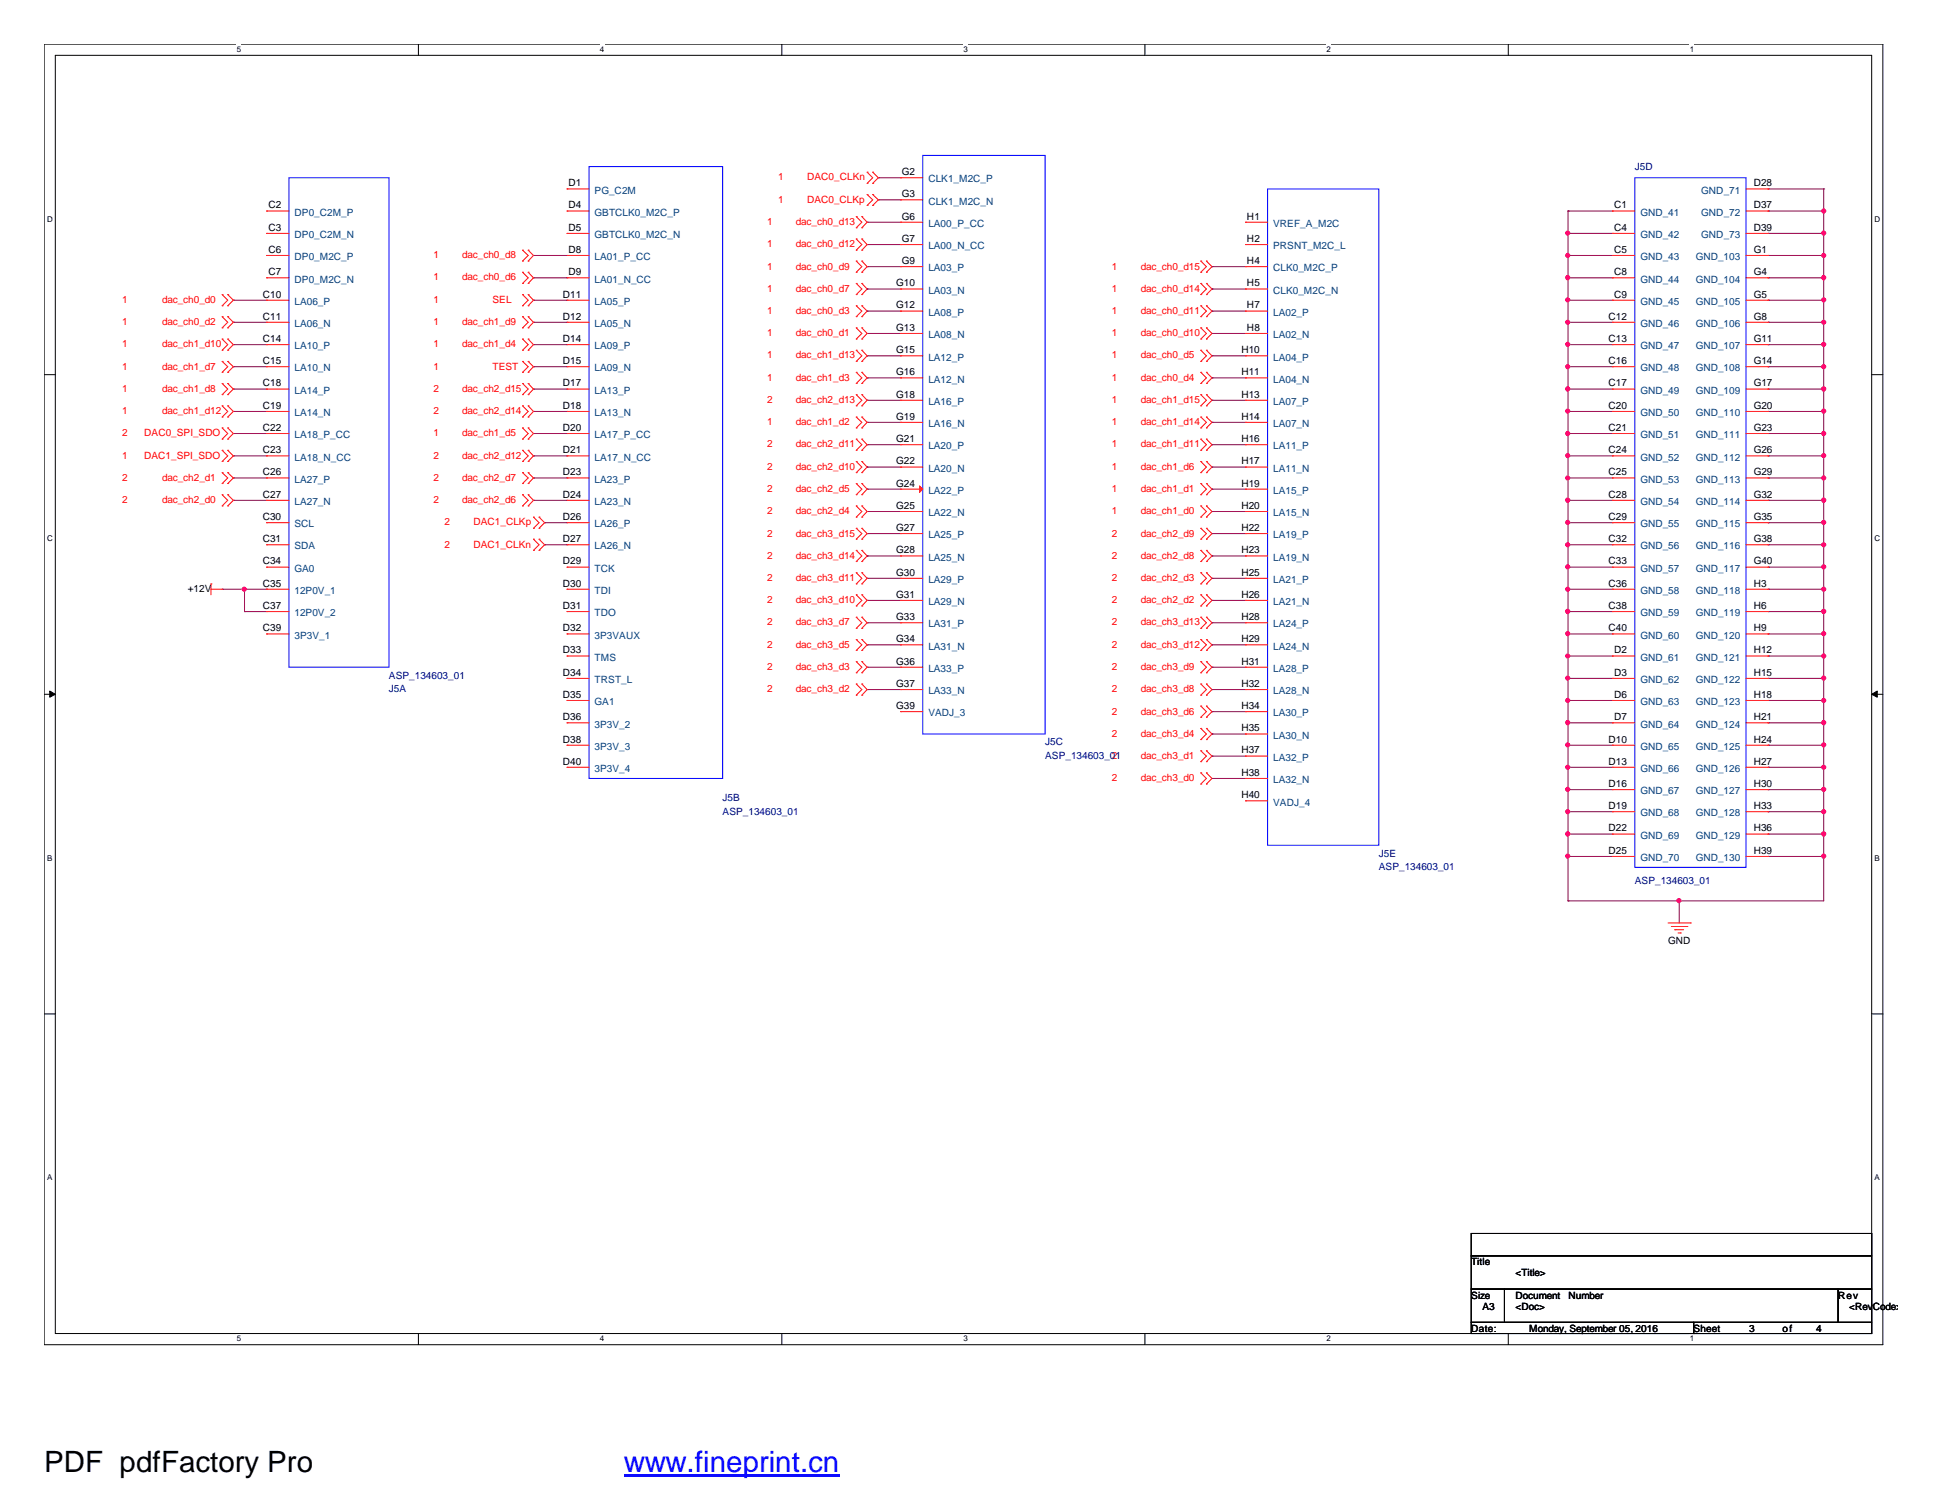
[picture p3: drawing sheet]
<svg xmlns="http://www.w3.org/2000/svg" width="279mm" height="216mm" viewBox="0 0 279 216" stroke-linecap="round" stroke-linejoin="round" font-family="sans-serif">
<path d="M6.3 6.3h264.6v187.1h-264.6zM8 8h261.3v183.8h-261.3z" fill="none" stroke="#000" stroke-width=".14"/>
<g fill="#fff">
<path d="M34.1 6.4h.6v1.3h-.6z"/>
<path d="M34.1 191.9h.6v1.3h-.6z"/>
</g>
<path d="M60.2 6.3v1.7M60.2 191.8v1.6" fill="none" stroke="#000" stroke-width=".14"/>
<g fill="#fff">
<path d="M86.3 6.4h.6v1.3h-.6z"/>
<path d="M86.3 191.9h.6v1.3h-.6z"/>
</g>
<path d="M112.5 6.3v1.7M112.5 191.8v1.6" fill="none" stroke="#000" stroke-width=".14"/>
<g fill="#fff">
<path d="M138.6 6.4h.6v1.3h-.6z"/>
<path d="M138.6 191.9h.6v1.3h-.6z"/>
</g>
<path d="M164.7 6.3v1.7M164.7 191.8v1.6" fill="none" stroke="#000" stroke-width=".14"/>
<g fill="#fff">
<path d="M190.8 6.4h.6v1.3h-.6z"/>
<path d="M190.8 191.9h.6v1.3h-.6z"/>
</g>
<path d="M217 6.3v1.7M217 191.8v1.6" fill="none" stroke="#000" stroke-width=".14"/>
<g fill="#fff">
<path d="M243.1 6.4h.6v1.3h-.6z"/>
<path d="M243.1 191.9h.6v1.3h-.6z"/>
<path d="M6.8 30.8h.7v1.3h-.7z"/>
<path d="M269.7 30.8h.8v1.3h-.8z"/>
<path d="M6.8 76.7h.7v1.4h-.7z"/>
<path d="M269.7 76.7h.8v1.4h-.8z"/>
</g>
<path d="M6.3 53.9h1.7M269.3 53.9h1.6" fill="none" stroke="#000" stroke-width=".14"/>
<g fill="#fff">
<path d="M6.8 122.7h.7v1.3h-.7z"/>
<path d="M269.7 122.7h.7v1.3h-.7z"/>
</g>
<path d="M6.3 99.9h1.7M269.3 99.9h1.6" fill="none" stroke="#000" stroke-width=".14"/>
<g fill="#000" stroke="#000" stroke-width=".14">
<path d="M7.2 99.4l.8 .5-.8 .4z" fill-rule="evenodd"/>
<path d="M269.3 99.9l.8-.5v.9z" fill-rule="evenodd"/>
</g>
<g fill="#fff">
<path d="M6.8 168.7h.7v1.3h-.7z"/>
<path d="M269.7 168.7h.7v1.3h-.7z"/>
</g>
<path d="M6.3 145.8h1.7M269.3 145.8h1.6M211.7 177.4h57.6v3.2h-57.6zM211.7 180.6h57.6v4.8h-57.6zM211.7 185.4h4.8v4.8h-4.8zM211.7 190.2h32v1.6h-32zM216.5 185.4h48v4.8h-48zM243.7 190.2h25.6v1.6h-25.6zM264.5 185.4h4.8v4.8h-4.8z" fill="none" stroke="#000" stroke-width=".14"/>
<g fill="none" stroke="#800040" stroke-width=".14">
<path d="M76.8 40h.1M76.8 36.7h.1M76.8 36.7h4.8M76.8 40h4.8M124.8 38.4h.1M124.8 35.2h.1M124.8 32h.1M124.8 38.4h4.8M124.8 35.2h4.8M124.8 32h4.8M126.4 25.6h.1M126.4 28.7h.1"/>
<path d="M126.4 25.6h3.2M126.4 28.7h3.2M174.4 38.4h.1M174.4 38.4h4.8M225.6 30.4h.1M225.6 33.6h.1M225.6 36.7h.1M225.6 40h.1M225.6 30.4h6.4M225.6 33.6h6.4M225.6 36.7h6.4M225.6 40h6.4"/>
<path d="M225.6 30.4v99.2M254.4 27.2h.1M254.4 30.4h.1M254.4 33.6h.1M254.4 36.7h.1M254.4 40h.1M254.4 27.2h8M254.4 30.4h8M254.4 33.6h8M254.4 36.7h8M254.4 40h8M262.4 27.2h.1"/>
<path d="M262.4 30.4h.1M262.4 33.6h.1M262.4 36.7h.1M262.4 40h.1M262.4 27.2v102.4h-36.8M33.6 49.6h.1M33.6 56h.1M33.6 46.4h.1M33.6 43.2h.1M33.6 52.7h.1M33.6 59.2h.1M33.6 43.2h4.8"/>
<path d="M33.6 46.4h4.8M33.6 49.6h4.8M33.6 52.7h4.8M33.6 56h4.8M33.6 59.2h4.8M76.8 56h.1M76.8 59.2h.1M76.8 43.2h.1M76.8 52.7h.1M76.8 49.6h.1M76.8 46.4h.1M76.8 43.2h4.8"/>
<path d="M76.8 46.4h4.8M76.8 49.6h4.8M76.8 52.7h4.8M76.8 56h4.8M76.8 59.2h4.8M124.8 44.7h.1M124.8 51.2h.1M124.8 48h.1M124.8 41.6h.1M124.8 54.4h.1M124.8 57.6h.1M124.8 44.7h4.8"/>
<path d="M124.8 51.2h4.8M124.8 54.4h4.8M124.8 48h4.8M124.8 57.6h4.8M124.8 41.6h4.8M174.4 44.7h.1M174.4 51.2h.1M174.4 54.4h.1M174.4 48h.1M174.4 57.6h.1M174.4 41.6h.1M174.4 44.7h4.8"/>
<path d="M174.4 51.2h4.8M174.4 54.4h4.8M174.4 48h4.8M174.4 57.6h4.8M174.4 41.6h4.8M225.6 43.2h.1M225.6 46.4h.1M225.6 49.6h.1M225.6 52.7h.1M225.6 56h.1M225.6 59.2h.1M225.6 43.2h6.4"/>
<path d="M225.6 46.4h6.4M225.6 49.6h6.4M225.6 52.7h6.4M225.6 56h6.4M225.6 59.2h6.4M254.4 43.2h.1M254.4 46.4h.1M254.4 49.6h.1M254.4 52.7h.1M254.4 56h.1M254.4 59.2h.1M254.4 43.2h8"/>
<path d="M254.4 46.4h8M254.4 49.6h8M254.4 52.7h8M254.4 56h8M254.4 59.2h8M262.4 43.2h.1M262.4 46.4h.1M262.4 49.6h.1M262.4 52.7h.1M262.4 56h.1M262.4 59.2h.1M33.6 68.7h.1"/>
<path d="M33.6 72h.1M33.6 62.4h.1M33.6 65.6h.1M33.6 62.4h4.8M33.6 65.6h4.8M33.6 68.7h4.8M33.6 72h4.8M76.8 68.7h.1M76.8 72h.1M76.8 62.4h.1M76.8 65.6h.1M76.8 62.4h4.8"/>
<path d="M76.8 65.6h4.8M76.8 68.7h4.8M76.8 72h4.8M78.4 75.2h.1M78.4 78.4h.1M78.4 75.2h3.2M78.4 78.4h3.2M124.8 76.8h.1M124.8 80h.1M124.8 60.7h.1M124.8 64h.1M124.8 67.2h.1"/>
<path d="M124.8 70.4h.1M124.8 73.6h.1M124.8 76.8h4.8M124.8 80h4.8M124.8 60.7h4.8M124.8 64h4.8M124.8 70.4h4.8M124.8 73.6h4.8M124.8 67.2h4.8M174.4 60.7h.1M174.4 64h.1M174.4 70.4h.1"/>
<path d="M174.4 73.6h.1M174.4 67.2h.1M174.4 76.8h.1M174.4 80h.1M174.4 76.8h4.8M174.4 80h4.8M174.4 60.7h4.8M174.4 64h4.8M174.4 70.4h4.8M174.4 73.6h4.8M174.4 67.2h4.8M225.6 62.4h.1"/>
<path d="M225.6 65.6h.1M225.6 68.7h.1M225.6 72h.1M225.6 75.2h.1M225.6 78.4h.1M225.6 62.4h6.4M225.6 65.6h6.4M225.6 68.7h6.4M225.6 72h6.4M225.6 75.2h6.4M225.6 78.4h6.4M254.4 62.4h.1"/>
<path d="M254.4 65.6h.1M254.4 68.7h.1M254.4 72h.1M254.4 75.2h.1M254.4 78.4h.1M254.4 62.4h8M254.4 65.6h8M254.4 68.7h8M254.4 72h8M254.4 75.2h8M254.4 78.4h8M262.4 62.4h.1"/>
<path d="M262.4 65.6h.1M262.4 68.7h.1M262.4 72h.1M262.4 75.2h.1M262.4 78.4h.1M32 84.8h6.4M35.2 84.8h.1M35.2 88h.1M35.2 88h3.2M35.2 84.8v3.2M38.4 84.8h.1M124.8 89.6h.1"/>
<path d="M124.8 96h.1M124.8 99.2h.1M124.8 83.2h.1M124.8 86.4h.1M124.8 92.8h.1M124.8 89.6h4.8M124.8 96h4.8M124.8 99.2h4.8M124.8 83.2h4.8M124.8 86.4h4.8M124.8 92.8h4.8M174.4 99.2h.1"/>
<path d="M174.4 96h.1M174.4 89.6h.1M174.4 92.8h.1M174.4 83.2h.1M174.4 86.4h.1M174.4 89.6h4.8M174.4 96h4.8M174.4 99.2h4.8M174.4 83.2h4.8M174.4 86.4h4.8M174.4 92.8h4.8M225.6 81.6h.1"/>
<path d="M225.6 84.8h.1M225.6 88h.1M225.6 91.2h.1M225.6 94.4h.1M225.6 97.6h.1M225.6 81.6h6.4M225.6 84.8h6.4M225.6 88h6.4M225.6 91.2h6.4M225.6 94.4h6.4M225.6 97.6h6.4M254.4 81.6h.1"/>
<path d="M254.4 84.8h.1M254.4 88h.1M254.4 91.2h.1M254.4 94.4h.1M254.4 97.6h.1M254.4 81.6h8M254.4 84.8h8M254.4 88h8M254.4 91.2h8M254.4 94.4h8M254.4 97.6h8M262.4 81.6h.1"/>
<path d="M262.4 84.8h.1M262.4 88h.1M262.4 91.2h.1M262.4 94.4h.1M262.4 97.6h.1M174.4 108.8h.1M174.4 112h.1M174.4 105.6h.1M174.4 102.4h.1M174.4 108.8h4.8M174.4 112h4.8M174.4 105.6h4.8"/>
<path d="M174.4 102.4h4.8M225.6 100.8h.1M225.6 104h.1M225.6 107.2h.1M225.6 110.4h.1M225.6 113.6h.1M225.6 116.8h.1M225.6 120h.1M225.6 100.8h6.4M225.6 104h6.4M225.6 107.2h6.4M225.6 110.4h6.4"/>
<path d="M225.6 113.6h6.4M225.6 116.8h6.4M225.6 120h6.4M254.4 100.8h.1M254.4 104h.1M254.4 107.2h.1M254.4 110.4h.1M254.4 113.6h.1M254.4 116.8h.1M254.4 120h.1M254.4 100.8h8M254.4 104h8"/>
<path d="M254.4 107.2h8M254.4 110.4h8M254.4 113.6h8M254.4 116.8h8M254.4 120h8M262.4 100.8h.1M262.4 104h.1M262.4 107.2h.1M262.4 110.4h.1M262.4 113.6h.1M262.4 116.8h.1M262.4 120h.1"/>
<path d="M225.6 123.2h.1M225.6 129.6h.1M225.6 123.2h6.4M241.6 129.6h.1M241.6 129.6v3.2M254.4 123.2h.1M254.4 123.2h8M262.4 123.2h.1"/>
</g>
<g fill="#f0f" stroke="#f0f" stroke-width=".14">
<circle cx="262.4" cy="33.5" r=".3"/>
<circle cx="262.4" cy="30.3" r=".3"/>
<circle cx="262.4" cy="39.9" r=".31"/>
<circle cx="262.4" cy="55.9" r=".31"/>
<circle cx="262.4" cy="52.7" r=".3"/>
<circle cx="262.4" cy="78.4" r=".3"/>
<circle cx="262.4" cy="75.1" r=".3"/>
<circle cx="262.4" cy="87.9" r=".31"/>
<circle cx="262.4" cy="103.9" r=".31"/>
<circle cx="262.4" cy="100.7" r=".3"/>
<circle cx="262.4" cy="123.1" r=".3"/>
<circle cx="262.4" cy="36.7" r=".3"/>
<circle cx="262.4" cy="43.1" r=".3"/>
<circle cx="262.4" cy="46.4" r=".3"/>
<circle cx="262.4" cy="49.5" r=".3"/>
<circle cx="262.4" cy="59.1" r=".3"/>
<circle cx="262.4" cy="62.4" r=".3"/>
<circle cx="262.4" cy="65.5" r=".3"/>
<circle cx="262.4" cy="68.7" r=".3"/>
<circle cx="262.4" cy="71.9" r=".31"/>
<circle cx="262.4" cy="81.5" r=".3"/>
<circle cx="262.4" cy="84.7" r=".3"/>
<circle cx="262.4" cy="91.1" r=".3"/>
<circle cx="262.4" cy="94.4" r=".3"/>
<circle cx="262.4" cy="97.5" r=".3"/>
<circle cx="262.4" cy="107.1" r=".3"/>
<circle cx="262.4" cy="110.4" r=".3"/>
<circle cx="262.4" cy="113.5" r=".3"/>
<circle cx="262.4" cy="116.8" r=".3"/>
<circle cx="262.4" cy="119.9" r=".31"/>
<circle cx="225.6" cy="33.5" r=".3"/>
<circle cx="225.6" cy="36.7" r=".3"/>
<circle cx="225.6" cy="43.1" r=".3"/>
<circle cx="225.5" cy="39.9" r=".31"/>
<circle cx="225.5" cy="55.9" r=".31"/>
<circle cx="225.6" cy="52.7" r=".3"/>
<circle cx="225.6" cy="59.1" r=".3"/>
<circle cx="225.6" cy="68.7" r=".3"/>
<circle cx="225.6" cy="65.5" r=".3"/>
<circle cx="225.5" cy="71.9" r=".31"/>
<circle cx="225.6" cy="78.4" r=".3"/>
<circle cx="225.6" cy="75.1" r=".3"/>
<circle cx="225.6" cy="81.5" r=".3"/>
<circle cx="225.6" cy="91.1" r=".3"/>
<circle cx="225.5" cy="87.9" r=".31"/>
<circle cx="225.6" cy="94.4" r=".3"/>
<circle cx="225.6" cy="97.5" r=".3"/>
<circle cx="225.5" cy="103.9" r=".31"/>
<circle cx="225.6" cy="100.7" r=".3"/>
<circle cx="225.6" cy="113.5" r=".3"/>
<circle cx="225.6" cy="110.4" r=".3"/>
<circle cx="225.6" cy="123.1" r=".3"/>
<circle cx="241.6" cy="129.5" r=".3"/>
<circle cx="225.6" cy="46.4" r=".3"/>
<circle cx="225.6" cy="49.5" r=".3"/>
<circle cx="225.6" cy="62.4" r=".3"/>
<circle cx="225.6" cy="84.7" r=".3"/>
<circle cx="225.6" cy="107.1" r=".3"/>
<circle cx="225.6" cy="116.8" r=".3"/>
<circle cx="225.5" cy="119.9" r=".31"/>
<circle cx="35.1" cy="84.7" r=".3"/>
</g>
<g fill="none" stroke="#f00" stroke-width=".14">
<path d="M38.4 33.6h.1M38.4 30.4h.1M38.4 40h.1M38.4 36.7h.1M38.4 36.7h3.2M38.4 40h3.2M38.4 30.4h3.2M38.4 33.6h3.2M75.2 39.2h.1M75.2 36h.1M75.2 37.5h.1M75.2 39.2l.8 .8-.8 .8"/>
<path d="M75.2 36l.8 .7-.8 .8M76 39.2h.1M76 37.5h.1M76 36h.1M76 39.2l.8 .8-.8 .8M76 36l.8 .7-.8 .8M81.6 33.6h.1M81.6 30.4h.1M81.6 40h.1M81.6 36.7h.1M81.6 27.2h.1M81.6 36.7h3.2"/>
<path d="M81.6 40h3.2M81.6 30.4h3.2M81.6 33.6h3.2M81.6 27.2h3.2M123.2 37.5h.1M123.2 39.2h.1M123.2 31.2h.1M123.2 32.8h.1M123.2 34.4h.1M123.2 36h.1M123.2 37.5l.8 .9-.8 .8M123.2 31.2l.8 .8-.8 .8"/>
<path d="M123.2 34.4l.8 .8-.8 .8M124 39.2h.1M124 37.5h.1M124 32.8h.1M124 31.2h.1M124 36h.1M124 34.4h.1M124 37.5l.8 .9-.8 .8M124 31.2l.8 .8-.8 .8M124 34.4l.8 .8-.8 .8M124.8 24.8h.1M124.8 26.4h.1"/>
<path d="M124.8 28h.1M124.8 29.5h.1M124.8 24.8l.8 .8-.8 .8M124.8 28l.8 .7-.8 .8M125.6 26.4h.1M125.6 24.8h.1M125.6 29.5h.1M125.6 28h.1M125.6 24.8l.8 .8-.8 .8M125.6 28l.8 .7-.8 .8M129.6 28.7h.1M129.6 25.6h.1"/>
<path d="M129.6 35.2h.1M129.6 32h.1M129.6 38.4h.1M129.6 28.7h3.2M129.6 25.6h3.2M129.6 35.2h3.2M129.6 32h3.2M129.6 38.4h3.2M172.8 37.5h.1M172.8 39.2h.1M172.8 37.5l.8 .9-.8 .8M173.6 39.2h.1"/>
<path d="M173.6 37.5h.1M173.6 37.5l.8 .9-.8 .8M179.2 38.4h.1M179.2 35.2h.1M179.2 32h.1M179.2 35.2h3.2M179.2 32h3.2M179.2 38.4h3.2M232 30.4h.1M232 33.6h.1M232 36.7h.1M232 40h.1"/>
<path d="M232 36.7h3.2M232 40h3.2M232 30.4h3.2M232 33.6h3.2M251.2 36.7h3.2M251.2 40h3.2M251.2 30.4h3.2M251.2 33.6h3.2M251.2 27.2h3.2M254.4 36.7h.1M254.4 40h.1M254.4 27.2h.1"/>
<path d="M254.4 30.4h.1M254.4 33.6h.1M32 48.8h.1M32 50.4h.1M32 55.2h.1M32 56.8h.1M32 45.6h.1M32 47.2h.1M32 42.4h.1M32 44h.1M32 52h.1M32 53.6h.1"/>
<path d="M32 58.4h.1M32 60h.1M32 48.8l.8 .8-.8 .8M32 55.2l.8 .8-.8 .8M32 45.6l.8 .8-.8 .8M32 42.4l.8 .8-.8 .8M32 52l.8 .7-.8 .9M32 58.4l.8 .8-.8 .8M32.8 50.4h.1M32.8 48.8h.1M32.8 56.8h.1M32.8 55.2h.1"/>
<path d="M32.8 47.2h.1M32.8 45.6h.1M32.8 44h.1M32.8 42.4h.1M32.8 53.6h.1M32.8 52h.1M32.8 60h.1M32.8 58.4h.1M32.8 48.8l.8 .8-.8 .8M32.8 55.2l.8 .8-.8 .8M32.8 45.6l.8 .8-.8 .8M32.8 42.4l.8 .8-.8 .8"/>
<path d="M32.8 52l.8 .7-.8 .9M32.8 58.4l.8 .8-.8 .8M38.4 46.4h.1M38.4 43.2h.1M38.4 52.7h.1M38.4 49.6h.1M38.4 59.2h.1M38.4 56h.1M38.4 43.2h3.2M38.4 46.4h3.2M38.4 49.6h3.2M38.4 52.7h3.2"/>
<path d="M38.4 56h3.2M38.4 59.2h3.2M75.2 55.2h.1M75.2 56.8h.1M75.2 58.4h.1M75.2 60h.1M75.2 42.4h.1M75.2 44h.1M75.2 52h.1M75.2 53.6h.1M75.2 48.8h.1M75.2 50.4h.1"/>
<path d="M75.2 45.6h.1M75.2 47.2h.1M75.2 40.8h.1M75.2 55.2l.8 .8-.8 .8M75.2 58.4l.8 .8-.8 .8M75.2 42.4l.8 .8-.8 .8M75.2 52l.8 .7-.8 .9M75.2 48.8l.8 .8-.8 .8M75.2 45.6l.8 .8-.8 .8M76 56.8h.1M76 55.2h.1M76 60h.1"/>
<path d="M76 58.4h.1M76 44h.1M76 42.4h.1M76 53.6h.1M76 52h.1M76 50.4h.1M76 48.8h.1M76 47.2h.1M76 45.6h.1M76 40.8h.1M76 55.2l.8 .8-.8 .8M76 58.4l.8 .8-.8 .8"/>
<path d="M76 42.4l.8 .8-.8 .8M76 52l.8 .7-.8 .9M76 48.8l.8 .8-.8 .8M76 45.6l.8 .8-.8 .8M81.6 46.4h.1M81.6 43.2h.1M81.6 52.7h.1M81.6 49.6h.1M81.6 59.2h.1M81.6 56h.1M81.6 43.2h3.2M81.6 46.4h3.2"/>
<path d="M81.6 49.6h3.2M81.6 52.7h3.2M81.6 56h3.2M81.6 59.2h3.2M123.2 44h.1M123.2 45.6h.1M123.2 50.4h.1M123.2 52h.1M123.2 60h.1M123.2 47.2h.1M123.2 48.8h.1M123.2 40.8h.1"/>
<path d="M123.2 42.4h.1M123.2 53.6h.1M123.2 55.2h.1M123.2 56.8h.1M123.2 58.4h.1M123.2 44l.8 .7-.8 .9M123.2 50.4l.8 .8-.8 .8M123.2 60l.8 .7-.8 .9M123.2 47.2l.8 .8-.8 .8M123.2 40.8l.8 .8-.8 .8M123.2 53.6l.8 .8-.8 .8M123.2 56.8l.8 .8-.8 .8"/>
<path d="M124 45.6h.1M124 44h.1M124 52h.1M124 50.4h.1M124 60h.1M124 48.8h.1M124 47.2h.1M124 42.4h.1M124 40.8h.1M124 55.2h.1M124 53.6h.1M124 58.4h.1"/>
<path d="M124 56.8h.1M124 44l.8 .7-.8 .9M124 50.4l.8 .8-.8 .8M124 60l.8 .7-.8 .9M124 47.2l.8 .8-.8 .8M124 40.8l.8 .8-.8 .8M124 53.6l.8 .8-.8 .8M124 56.8l.8 .8-.8 .8M129.6 41.6h.1M129.6 48h.1M129.6 44.7h.1M129.6 54.4h.1"/>
<path d="M129.6 51.2h.1M129.6 57.6h.1M129.6 41.6h3.2M129.6 48h3.2M129.6 44.7h3.2M129.6 54.4h3.2M129.6 51.2h3.2M129.6 57.6h3.2M172.8 44h.1M172.8 45.6h.1M172.8 53.6h.1M172.8 55.2h.1"/>
<path d="M172.8 50.4h.1M172.8 52h.1M172.8 47.2h.1M172.8 48.8h.1M172.8 60h.1M172.8 56.8h.1M172.8 58.4h.1M172.8 40.8h.1M172.8 42.4h.1M172.8 44l.8 .7-.8 .9M172.8 53.6l.8 .8-.8 .8M172.8 50.4l.8 .8-.8 .8"/>
<path d="M172.8 47.2l.8 .8-.8 .8M172.8 60l.8 .7-.8 .9M172.8 56.8l.8 .8-.8 .8M172.8 40.8l.8 .8-.8 .8M173.6 45.6h.1M173.6 44h.1M173.6 55.2h.1M173.6 53.6h.1M173.6 52h.1M173.6 50.4h.1M173.6 48.8h.1M173.6 47.2h.1"/>
<path d="M173.6 60h.1M173.6 58.4h.1M173.6 56.8h.1M173.6 42.4h.1M173.6 40.8h.1M173.6 44l.8 .7-.8 .9M173.6 53.6l.8 .8-.8 .8M173.6 50.4l.8 .8-.8 .8M173.6 47.2l.8 .8-.8 .8M173.6 60l.8 .7-.8 .9M173.6 56.8l.8 .8-.8 .8M173.6 40.8l.8 .8-.8 .8"/>
<path d="M179.2 41.6h.1M179.2 48h.1M179.2 44.7h.1M179.2 54.4h.1M179.2 51.2h.1M179.2 57.6h.1M179.2 41.6h3.2M179.2 48h3.2M179.2 44.7h3.2M179.2 54.4h3.2M179.2 51.2h3.2M179.2 57.6h3.2"/>
<path d="M232 43.2h.1M232 46.4h.1M232 49.6h.1M232 52.7h.1M232 56h.1M232 59.2h.1M232 43.2h3.2M232 46.4h3.2M232 49.6h3.2M232 52.7h3.2M232 56h3.2M232 59.2h3.2"/>
<path d="M251.2 43.2h3.2M251.2 46.4h3.2M251.2 49.6h3.2M251.2 52.7h3.2M251.2 56h3.2M251.2 59.2h3.2M254.4 43.2h.1M254.4 46.4h.1M254.4 49.6h.1M254.4 52.7h.1M254.4 56h.1M254.4 59.2h.1"/>
<path d="M32 68h.1M32 69.6h.1M32 71.2h.1M32 72.8h.1M32 61.6h.1M32 63.2h.1M32 64.8h.1M32 66.4h.1M32 68l.8 .7-.8 .9M32 71.2l.8 .8-.8 .8M32 61.6l.8 .8-.8 .8M32 64.8l.8 .8-.8 .8"/>
<path d="M32.8 69.6h.1M32.8 68h.1M32.8 72.8h.1M32.8 71.2h.1M32.8 63.2h.1M32.8 61.6h.1M32.8 66.4h.1M32.8 64.8h.1M32.8 68l.8 .7-.8 .9M32.8 71.2l.8 .8-.8 .8M32.8 61.6l.8 .8-.8 .8M32.8 64.8l.8 .8-.8 .8"/>
<path d="M38.4 65.6h.1M38.4 62.4h.1M38.4 72h.1M38.4 68.7h.1M38.4 75.2h.1M38.4 78.4h.1M38.4 62.4h3.2M38.4 65.6h3.2M38.4 68.7h3.2M38.4 72h3.2M38.4 75.2h3.2M38.4 78.4h3.2"/>
<path d="M75.2 68h.1M75.2 69.6h.1M75.2 71.2h.1M75.2 72.8h.1M75.2 61.6h.1M75.2 63.2h.1M75.2 64.8h.1M75.2 66.4h.1M75.2 68l.8 .7-.8 .9M75.2 71.2l.8 .8-.8 .8M75.2 61.6l.8 .8-.8 .8M75.2 64.8l.8 .8-.8 .8"/>
<path d="M76 69.6h.1M76 68h.1M76 72.8h.1M76 71.2h.1M76 63.2h.1M76 61.6h.1M76 66.4h.1M76 64.8h.1M76 68l.8 .7-.8 .9M76 71.2l.8 .8-.8 .8M76 61.6l.8 .8-.8 .8M76 64.8l.8 .8-.8 .8"/>
<path d="M76.8 74.4h.1M76.8 76h.1M76.8 77.6h.1M76.8 79.2h.1M76.8 74.4l.8 .8-.8 .8M76.8 77.6l.8 .8-.8 .8M77.6 76h.1M77.6 74.4h.1M77.6 79.2h.1M77.6 77.6h.1M77.6 74.4l.8 .8-.8 .8M77.6 77.6l.8 .8-.8 .8"/>
<path d="M81.6 65.6h.1M81.6 62.4h.1M81.6 72h.1M81.6 68.7h.1M81.6 78.4h.1M81.6 75.2h.1M81.6 62.4h3.2M81.6 65.6h3.2M81.6 68.7h3.2M81.6 72h3.2M81.6 75.2h3.2M81.6 78.4h3.2"/>
<path d="M123.2 76h.1M123.2 77.6h.1M123.2 79.2h.1M123.2 61.6h.1M123.2 66.4h.1M123.2 68h.1M123.2 63.2h.1M123.2 64.8h.1M123.2 69.6h.1M123.2 71.2h.1M123.2 72.8h.1M123.2 74.4h.1"/>
<path d="M123.2 76l.8 .8-.8 .8M123.2 79.2l.8 .8-.8 .8M123.2 66.4l.8 .8-.8 .8M123.2 63.2l.8 .8-.8 .8M123.2 69.6l.8 .8-.8 .8M123.2 72.8l.8 .8-.8 .8M124 77.6h.1M124 76h.1M124 79.2h.1M124 61.6h.1M124 68h.1M124 66.4h.1"/>
<path d="M124 64.8h.1M124 63.2h.1M124 71.2h.1M124 69.6h.1M124 74.4h.1M124 72.8h.1M124 76l.8 .8-.8 .8M124 79.2l.8 .8-.8 .8M124 66.4l.8 .8-.8 .8M124 63.2l.8 .8-.8 .8M124 69.6l.8 .8-.8 .8M124 72.8l.8 .8-.8 .8"/>
<path d="M129.6 60.7h.1M129.6 67.2h.1M129.6 64h.1M129.6 73.6h.1M129.6 70.4h.1M129.6 80h.1M129.6 76.8h.1M129.6 60.7h3.2M129.6 67.2h3.2M129.6 64h3.2M129.6 73.6h3.2M129.6 70.4h3.2"/>
<path d="M129.6 80h3.2M129.6 76.8h3.2M172.8 61.6h.1M172.8 63.2h.1M172.8 64.8h.1M172.8 69.6h.1M172.8 71.2h.1M172.8 72.8h.1M172.8 74.4h.1M172.8 66.4h.1M172.8 68h.1M172.8 76h.1"/>
<path d="M172.8 77.6h.1M172.8 79.2h.1M172.8 63.2l.8 .8-.8 .8M172.8 69.6l.8 .8-.8 .8M172.8 72.8l.8 .8-.8 .8M172.8 66.4l.8 .8-.8 .8M172.8 76l.8 .8-.8 .8M172.8 79.2l.8 .8-.8 .8M173.6 61.6h.1M173.6 64.8h.1M173.6 63.2h.1M173.6 71.2h.1"/>
<path d="M173.6 69.6h.1M173.6 74.4h.1M173.6 72.8h.1M173.6 68h.1M173.6 66.4h.1M173.6 77.6h.1M173.6 76h.1M173.6 79.2h.1M173.6 63.2l.8 .8-.8 .8M173.6 69.6l.8 .8-.8 .8M173.6 72.8l.8 .8-.8 .8M173.6 66.4l.8 .8-.8 .8"/>
<path d="M173.6 76l.8 .8-.8 .8M173.6 79.2l.8 .8-.8 .8M179.2 60.7h.1M179.2 67.2h.1M179.2 64h.1M179.2 73.6h.1M179.2 70.4h.1M179.2 80h.1M179.2 76.8h.1M179.2 60.7h3.2M179.2 67.2h3.2M179.2 64h3.2"/>
<path d="M179.2 73.6h3.2M179.2 70.4h3.2M179.2 80h3.2M179.2 76.8h3.2M232 62.4h.1M232 65.6h.1M232 68.7h.1M232 72h.1M232 75.2h.1M232 78.4h.1M232 62.4h3.2M232 65.6h3.2"/>
<path d="M232 68.7h3.2M232 72h3.2M232 75.2h3.2M232 78.4h3.2M251.2 62.4h3.2M251.2 65.6h3.2M251.2 68.7h3.2M251.2 72h3.2M251.2 75.2h3.2M251.2 78.4h3.2M254.4 62.4h.1M254.4 65.6h.1"/>
<path d="M254.4 68.7h.1M254.4 72h.1M254.4 75.2h.1M254.4 78.4h.1M30.4 84h.1M30.4 84.8h1.6M30.4 84v1.6M32 84.8h.1M38.4 84.8h.1M38.4 88h.1M38.4 91.2h.1M38.4 81.6h.1"/>
<path d="M38.4 84.8h3.2M38.4 81.6h3.2M38.4 88h3.2M38.4 91.2h3.2M81.6 91.2h.1M81.6 81.6h.1M81.6 84.8h.1M81.6 88h.1M81.6 94.4h.1M81.6 97.6h.1M81.6 84.8h3.2M81.6 81.6h3.2"/>
<path d="M81.6 88h3.2M81.6 91.2h3.2M81.6 94.4h3.2M81.6 97.6h3.2M123.2 88.8h.1M123.2 90.4h.1M123.2 95.2h.1M123.2 96.8h.1M123.2 98.4h.1M123.2 100h.1M123.2 82.4h.1M123.2 84h.1"/>
<path d="M123.2 85.6h.1M123.2 87.2h.1M123.2 80.8h.1M123.2 92h.1M123.2 93.6h.1M123.2 88.8l.8 .8-.8 .8M123.2 95.2l.8 .8-.8 .8M123.2 98.4l.8 .8-.8 .8M123.2 82.4l.8 .8-.8 .8M123.2 85.6l.8 .8-.8 .8M123.2 92l.8 .8-.8 .8M124 90.4h.1"/>
<path d="M124 88.8h.1M124 96.8h.1M124 95.2h.1M124 100h.1M124 98.4h.1M124 84h.1M124 82.4h.1M124 87.2h.1M124 85.6h.1M124 80.8h.1M124 93.6h.1M124 92h.1"/>
<path d="M124 88.8l.8 .8-.8 .8M124 95.2l.8 .8-.8 .8M124 98.4l.8 .8-.8 .8M124 82.4l.8 .8-.8 .8M124 85.6l.8 .8-.8 .8M124 92l.8 .8-.8 .8M129.6 86.4h.1M129.6 83.2h.1M129.6 92.8h.1M129.6 89.6h.1M129.6 99.2h.1M129.6 96h.1"/>
<path d="M129.6 86.4h3.2M129.6 83.2h3.2M129.6 92.8h3.2M129.6 89.6h3.2M129.6 99.2h3.2M129.6 96h3.2M172.8 95.2h.1M172.8 96.8h.1M172.8 98.4h.1M172.8 100h.1M172.8 88.8h.1M172.8 90.4h.1"/>
<path d="M172.8 92h.1M172.8 93.6h.1M172.8 80.8h.1M172.8 82.4h.1M172.8 84h.1M172.8 85.6h.1M172.8 87.2h.1M172.8 95.2l.8 .8-.8 .8M172.8 98.4l.8 .8-.8 .8M172.8 88.8l.8 .8-.8 .8M172.8 92l.8 .8-.8 .8M172.8 82.4l.8 .8-.8 .8"/>
<path d="M172.8 85.6l.8 .8-.8 .8M173.6 96.8h.1M173.6 95.2h.1M173.6 100h.1M173.6 98.4h.1M173.6 90.4h.1M173.6 88.8h.1M173.6 93.6h.1M173.6 92h.1M173.6 80.8h.1M173.6 84h.1M173.6 82.4h.1"/>
<path d="M173.6 87.2h.1M173.6 85.6h.1M173.6 95.2l.8 .8-.8 .8M173.6 98.4l.8 .8-.8 .8M173.6 88.8l.8 .8-.8 .8M173.6 92l.8 .8-.8 .8M173.6 82.4l.8 .8-.8 .8M173.6 85.6l.8 .8-.8 .8M179.2 86.4h.1M179.2 83.2h.1M179.2 92.8h.1M179.2 89.6h.1"/>
<path d="M179.2 99.2h.1M179.2 96h.1M179.2 86.4h3.2M179.2 83.2h3.2M179.2 92.8h3.2M179.2 89.6h3.2M179.2 99.2h3.2M179.2 96h3.2M232 81.6h.1M232 84.8h.1M232 88h.1M232 91.2h.1"/>
<path d="M232 94.4h.1M232 97.6h.1M232 84.8h3.2M232 81.6h3.2M232 88h3.2M232 91.2h3.2M232 94.4h3.2M232 97.6h3.2M251.2 84.8h3.2M251.2 81.6h3.2M251.2 88h3.2M251.2 91.2h3.2"/>
<path d="M251.2 94.4h3.2M251.2 97.6h3.2M254.4 81.6h.1M254.4 84.8h.1M254.4 88h.1M254.4 91.2h.1M254.4 94.4h.1M254.4 97.6h.1M81.6 104h.1M81.6 107.2h.1M81.6 110.4h.1M81.6 100.8h.1"/>
<path d="M81.6 100.8h3.2M81.6 104h3.2M81.6 107.2h3.2M81.6 110.4h3.2M129.6 102.4h.1M129.6 102.4h3.2M172.8 108h.1M172.8 109.6h.1M172.8 111.2h.1M172.8 112.8h.1M172.8 104.8h.1M172.8 106.4h.1"/>
<path d="M172.8 101.6h.1M172.8 103.2h.1M172.8 108l.8 .8-.8 .8M172.8 111.2l.8 .8-.8 .8M172.8 104.8l.8 .8-.8 .8M172.8 101.6l.8 .8-.8 .8M173.6 109.6h.1M173.6 108h.1M173.6 112.8h.1M173.6 111.2h.1M173.6 106.4h.1M173.6 104.8h.1"/>
<path d="M173.6 103.2h.1M173.6 101.6h.1M173.6 108l.8 .8-.8 .8M173.6 111.2l.8 .8-.8 .8M173.6 104.8l.8 .8-.8 .8M173.6 101.6l.8 .8-.8 .8M179.2 105.6h.1M179.2 102.4h.1M179.2 112h.1M179.2 108.8h.1M179.2 115.2h.1M179.2 102.4h3.2"/>
<path d="M179.2 105.6h3.2M179.2 112h3.2M179.2 108.8h3.2M179.2 115.2h3.2M232 100.8h.1M232 104h.1M232 107.2h.1M232 110.4h.1M232 113.6h.1M232 116.8h.1M232 120h.1M232 100.8h3.2"/>
<path d="M232 104h3.2M232 107.2h3.2M232 110.4h3.2M232 113.6h3.2M232 116.8h3.2M232 120h3.2M251.2 100.8h3.2M251.2 104h3.2M251.2 107.2h3.2M251.2 110.4h3.2M251.2 113.6h3.2M251.2 116.8h3.2"/>
<path d="M251.2 120h3.2M254.4 100.8h.1M254.4 104h.1M254.4 107.2h.1M254.4 110.4h.1M254.4 113.6h.1M254.4 116.8h.1M254.4 120h.1M232 123.2h.1M232 123.2h3.2M240 132.8h3.2M240.5 133.3h2.2"/>
<path d="M241 133.7h.1M241 133.7h1.2M241.4 134.2h.4M241.8 134.2h.1M242.7 133.3h.1M243.2 132.8h.1M251.2 123.2h3.2M254.4 123.2h.1"/>
</g>
<path d="M41.6 25.6h14.4v70.4h-14.4zM84.8 24h19.2v88h-19.2zM132.8 22.4h17.6v83.2h-17.6zM182.4 27.2h16v94.4h-16zM235.2 25.6h16v99.2h-16z" fill="none" stroke="#00f" stroke-width=".14"/>
<path d="M132.3 69.9l.5 .5-.5 .4z" fill-rule="evenodd" fill="#f00" stroke="#f00" stroke-width=".14"/>
<path d="M89.7 212.3h31.1" fill="none" stroke="#00f" stroke-width=".3"/>
<text font-size="4.2" x="6.3" y="211.7">PDF pdfFactory Pro</text>
<text font-size="4.2" fill="#00f" x="89.7" y="211.7">www.fineprint.cn</text>
<g font-size="1.4">
<text x="38.6" y="30">C2</text>
<text x="81.8" y="30">D4</text>
<text x="81.8" y="26.8">D1</text>
<text x="129.8" y="28.4">G3</text>
<text x="129.8" y="25.2">G2</text>
<text x="232.2" y="30">C1</text>
<text x="252.3" y="26.8">D28</text>
<text x="252.3" y="30">D37</text>
<text x="38.6" y="33.2">C3</text>
<text x="81.8" y="33.2">D5</text>
<text x="129.8" y="34.8">G7</text>
<text x="129.8" y="31.6">G6</text>
<text x="179.4" y="34.8">H2</text>
<text x="179.4" y="31.6">H1</text>
<text x="232.2" y="33.2">C4</text>
<text x="252.3" y="33.2">D39</text>
<text x="38.6" y="39.6">C7</text>
<text x="38.6" y="36.4">C6</text>
<text x="81.8" y="39.6">D9</text>
<text x="81.8" y="36.4">D8</text>
<text x="128.9" y="41.2">G10</text>
<text x="129.8" y="38">G9</text>
<text x="179.4" y="41.2">H5</text>
<text x="179.4" y="38">H4</text>
<text x="232.2" y="36.4">C5</text>
<text x="232.2" y="39.6">C8</text>
<text x="252.3" y="36.4">G1</text>
<text x="252.3" y="39.6">G4</text>
<text x="37.8" y="46">C11</text>
<text x="37.8" y="42.8">C10</text>
<text x="81" y="46">D12</text>
<text x="81" y="42.8">D11</text>
<text x="128.9" y="47.6">G13</text>
<text x="128.9" y="44.4">G12</text>
<text x="179.4" y="47.6">H8</text>
<text x="179.4" y="44.4">H7</text>
<text x="231.4" y="46">C12</text>
<text x="232.2" y="42.8">C9</text>
<text x="252.3" y="42.8">G5</text>
<text x="252.3" y="46">G8</text>
<text x="37.8" y="52.4">C15</text>
<text x="37.8" y="49.2">C14</text>
<text x="81" y="52.4">D15</text>
<text x="81" y="49.2">D14</text>
<text x="128.9" y="54">G16</text>
<text x="128.9" y="50.8">G15</text>
<text x="178.6" y="54">H11</text>
<text x="178.6" y="50.8">H10</text>
<text x="231.4" y="49.2">C13</text>
<text x="231.4" y="52.4">C16</text>
<text x="252.3" y="49.2">G11</text>
<text x="252.3" y="52.4">G14</text>
<text x="37.8" y="58.8">C19</text>
<text x="37.8" y="55.6">C18</text>
<text x="81" y="58.8">D18</text>
<text x="81" y="55.6">D17</text>
<text x="128.9" y="57.2">G18</text>
<text x="178.6" y="57.2">H13</text>
<text x="231.4" y="55.6">C17</text>
<text x="231.4" y="58.8">C20</text>
<text x="252.3" y="55.6">G17</text>
<text x="252.3" y="58.8">G20</text>
<text x="37.8" y="65.2">C23</text>
<text x="37.8" y="62">C22</text>
<text x="81" y="65.2">D21</text>
<text x="81" y="62">D20</text>
<text x="128.9" y="60.4">G19</text>
<text x="128.9" y="63.6">G21</text>
<text x="178.6" y="60.4">H14</text>
<text x="178.6" y="63.6">H16</text>
<text x="231.4" y="62">C21</text>
<text x="231.4" y="65.2">C24</text>
<text x="252.3" y="62">G23</text>
<text x="252.3" y="65.2">G26</text>
<text x="37.8" y="71.6">C27</text>
<text x="37.8" y="68.4">C26</text>
<text x="81" y="71.6">D24</text>
<text x="81" y="68.4">D23</text>
<text x="128.9" y="66.8">G22</text>
<text x="128.9" y="70">G24</text>
<text x="178.6" y="66.8">H17</text>
<text x="178.6" y="70">H19</text>
<text x="231.4" y="68.4">C25</text>
<text x="231.4" y="71.6">C28</text>
<text x="252.3" y="68.4">G29</text>
<text x="252.3" y="71.6">G32</text>
<text x="37.8" y="74.8">C30</text>
<text x="37.8" y="78">C31</text>
<text x="81" y="78">D27</text>
<text x="81" y="74.8">D26</text>
<text x="128.9" y="73.2">G25</text>
<text x="128.9" y="76.4">G27</text>
<text x="178.6" y="73.2">H20</text>
<text x="178.6" y="76.4">H22</text>
<text x="231.4" y="74.8">C29</text>
<text x="231.4" y="78">C32</text>
<text x="252.3" y="74.8">G35</text>
<text x="252.3" y="78">G38</text>
<text x="37.8" y="81.2">C34</text>
<text x="81" y="81.2">D29</text>
<text x="128.9" y="79.6">G28</text>
<text x="128.9" y="82.8">G30</text>
<text x="178.6" y="79.6">H23</text>
<text x="178.6" y="82.8">H25</text>
<text x="231.4" y="81.2">C33</text>
<text x="252.3" y="81.2">G40</text>
<text x="27" y="85.2">+12V</text>
<text x="37.8" y="84.4">C35</text>
<text x="37.8" y="87.6">C37</text>
<text x="81" y="84.4">D30</text>
<text x="81" y="87.6">D31</text>
<text x="128.9" y="86">G31</text>
<text x="128.9" y="89.2">G33</text>
<text x="178.6" y="86">H26</text>
<text x="178.6" y="89.2">H28</text>
<text x="231.4" y="84.4">C36</text>
<text x="231.4" y="87.6">C38</text>
<text x="252.3" y="84.4">H3</text>
<text x="252.3" y="87.6">H6</text>
<text x="37.8" y="90.8">C39</text>
<text x="81" y="90.8">D32</text>
<text x="81" y="94">D33</text>
<text x="128.9" y="92.4">G34</text>
<text x="128.9" y="95.6">G36</text>
<text x="178.6" y="92.4">H29</text>
<text x="178.6" y="95.6">H31</text>
<text x="231.4" y="90.8">C40</text>
<text x="232.2" y="94">D2</text>
<text x="252.3" y="90.8">H9</text>
<text x="252.3" y="94">H12</text>
<text x="81" y="100.4">D35</text>
<text x="81" y="97.2">D34</text>
<text x="128.9" y="98.8">G37</text>
<text x="128.9" y="102">G39</text>
<text x="178.6" y="98.8">H32</text>
<text x="178.6" y="102">H34</text>
<text x="232.2" y="97.2">D3</text>
<text x="232.2" y="100.4">D6</text>
<text x="252.3" y="97.2">H15</text>
<text x="252.3" y="100.4">H18</text>
<text x="81" y="103.6">D36</text>
<text x="81" y="106.8">D38</text>
<text x="178.6" y="105.2">H35</text>
<text x="231.4" y="106.8">D10</text>
<text x="232.2" y="103.6">D7</text>
<text x="252.3" y="103.6">H21</text>
<text x="252.3" y="106.8">H24</text>
<text x="81" y="110">D40</text>
<text x="178.6" y="111.6">H38</text>
<text x="178.6" y="108.4">H37</text>
<text x="231.4" y="110">D13</text>
<text x="231.4" y="113.2">D16</text>
<text x="252.3" y="110">H27</text>
<text x="252.3" y="113.2">H30</text>
<text x="178.6" y="114.8">H40</text>
<text x="231.4" y="116.4">D19</text>
<text x="231.4" y="119.6">D22</text>
<text x="252.3" y="116.4">H33</text>
<text x="252.3" y="119.6">H36</text>
<text x="231.4" y="122.8">D25</text>
<text x="252.3" y="122.8">H39</text>
<text x="240" y="135.7">GND</text>
<text x="211.7" y="182">Title</text>
<text x="218.1" y="183.6">&lt;Title&gt;</text>
<text x="211.7" y="186.8">Size</text>
<text x="211.7" y="191.6">Date:</text>
<text x="213.3" y="188.4">A3</text>
<text x="218.1" y="186.8">Document</text>
<text x="218.1" y="188.4">&lt;Doc&gt;</text>
<text x="220" y="191.6">Monday, September 05, 2016</text>
<text x="225.7" y="186.8">Number</text>
<text x="243.7" y="191.6">Sheet</text>
<text x="251.7" y="191.6">3</text>
<text x="256.5" y="191.6">of</text>
<text x="261.3" y="191.6">4</text>
<text x="264.5" y="186.8">Rev</text>
<text x="266.1" y="188.4">&lt;Rev</text>
<text x="269.4" y="188.4">Code&gt;</text>
</g>
<g font-size="1.4" fill="#004080">
<text x="85.6" y="27.9">PG_C2M</text>
<text x="133.6" y="29.4">CLK1_M2C_N</text>
<text x="133.6" y="26.2">CLK1_M2C_P</text>
<text x="244.8" y="27.9">GND_71</text>
<text x="42.4" y="34.2">DP0_C2M_N</text>
<text x="42.4" y="31">DP0_C2M_P</text>
<text x="85.6" y="34.2">GBTCLK0_M2C_N</text>
<text x="85.6" y="31">GBTCLK0_M2C_P</text>
<text x="133.6" y="35.9">LA00_N_CC</text>
<text x="133.6" y="32.6">LA00_P_CC</text>
<text x="183.2" y="35.9">PRSNT_M2C_L</text>
<text x="183.2" y="32.6">VREF_A_M2C</text>
<text x="236" y="31">GND_41</text>
<text x="236" y="34.2">GND_42</text>
<text x="244.8" y="31">GND_72</text>
<text x="244.8" y="34.2">GND_73</text>
<text x="42.4" y="40.6">DP0_M2C_N</text>
<text x="42.4" y="37.4">DP0_M2C_P</text>
<text x="85.6" y="40.6">LA01_N_CC</text>
<text x="85.6" y="37.4">LA01_P_CC</text>
<text x="133.6" y="39">LA03_P</text>
<text x="183.2" y="39">CLK0_M2C_P</text>
<text x="236" y="37.4">GND_43</text>
<text x="236" y="40.6">GND_44</text>
<text x="244" y="37.4">GND_103</text>
<text x="244" y="40.6">GND_104</text>
<text x="42.4" y="47">LA06_N</text>
<text x="42.4" y="43.9">LA06_P</text>
<text x="85.6" y="47">LA05_N</text>
<text x="85.6" y="43.9">LA05_P</text>
<text x="133.6" y="42.2">LA03_N</text>
<text x="133.6" y="45.4">LA08_P</text>
<text x="183.2" y="42.2">CLK0_M2C_N</text>
<text x="183.2" y="45.4">LA02_P</text>
<text x="236" y="43.9">GND_45</text>
<text x="236" y="47">GND_46</text>
<text x="244" y="43.9">GND_105</text>
<text x="244" y="47">GND_106</text>
<text x="42.4" y="53.4">LA10_N</text>
<text x="42.4" y="50.2">LA10_P</text>
<text x="85.6" y="53.4">LA09_N</text>
<text x="85.6" y="50.2">LA09_P</text>
<text x="133.6" y="48.6">LA08_N</text>
<text x="133.6" y="51.9">LA12_P</text>
<text x="183.2" y="48.6">LA02_N</text>
<text x="183.2" y="51.9">LA04_P</text>
<text x="236" y="50.2">GND_47</text>
<text x="236" y="53.4">GND_48</text>
<text x="244" y="50.2">GND_107</text>
<text x="244" y="53.4">GND_108</text>
<text x="42.4" y="59.9">LA14_N</text>
<text x="42.4" y="56.6">LA14_P</text>
<text x="85.6" y="59.9">LA13_N</text>
<text x="85.6" y="56.6">LA13_P</text>
<text x="133.6" y="55">LA12_N</text>
<text x="133.6" y="58.3">LA16_P</text>
<text x="183.2" y="55">LA04_N</text>
<text x="183.2" y="58.3">LA07_P</text>
<text x="236" y="56.6">GND_49</text>
<text x="236" y="59.9">GND_50</text>
<text x="244" y="56.6">GND_109</text>
<text x="244" y="59.9">GND_110</text>
<text x="42.4" y="63">LA18_P_CC</text>
<text x="85.6" y="63">LA17_P_CC</text>
<text x="133.6" y="61.4">LA16_N</text>
<text x="133.6" y="64.6">LA20_P</text>
<text x="183.2" y="61.4">LA07_N</text>
<text x="183.2" y="64.6">LA11_P</text>
<text x="236" y="63">GND_51</text>
<text x="244" y="63">GND_111</text>
<text x="42.4" y="66.3">LA18_N_CC</text>
<text x="42.4" y="69.4">LA27_P</text>
<text x="85.6" y="66.3">LA17_N_CC</text>
<text x="85.6" y="69.4">LA23_P</text>
<text x="133.6" y="67.9">LA20_N</text>
<text x="133.6" y="71">LA22_P</text>
<text x="183.2" y="67.9">LA11_N</text>
<text x="183.2" y="71">LA15_P</text>
<text x="236" y="66.3">GND_52</text>
<text x="236" y="69.4">GND_53</text>
<text x="244" y="66.3">GND_112</text>
<text x="244" y="69.4">GND_113</text>
<text x="42.4" y="72.6">LA27_N</text>
<text x="42.4" y="75.9">SCL</text>
<text x="85.6" y="72.6">LA23_N</text>
<text x="85.6" y="75.9">LA26_P</text>
<text x="133.6" y="74.3">LA22_N</text>
<text x="133.6" y="77.4">LA25_P</text>
<text x="183.2" y="74.3">LA15_N</text>
<text x="183.2" y="77.4">LA19_P</text>
<text x="236" y="72.6">GND_54</text>
<text x="236" y="75.9">GND_55</text>
<text x="244" y="72.6">GND_114</text>
<text x="244" y="75.9">GND_115</text>
<text x="42.4" y="82.3">GA0</text>
<text x="42.4" y="79">SDA</text>
<text x="85.6" y="79">LA26_N</text>
<text x="85.6" y="82.3">TCK</text>
<text x="133.6" y="80.6">LA25_N</text>
<text x="133.6" y="83.9">LA29_P</text>
<text x="183.2" y="80.6">LA19_N</text>
<text x="183.2" y="83.9">LA21_P</text>
<text x="236" y="79">GND_56</text>
<text x="236" y="82.3">GND_57</text>
<text x="244" y="79">GND_116</text>
<text x="244" y="82.3">GND_117</text>
<text x="42.4" y="85.4">12P0V_1</text>
<text x="42.4" y="88.6">12P0V_2</text>
<text x="85.6" y="85.4">TDI</text>
<text x="85.6" y="88.6">TDO</text>
<text x="133.6" y="87">LA29_N</text>
<text x="183.2" y="87">LA21_N</text>
<text x="236" y="85.4">GND_58</text>
<text x="236" y="88.6">GND_59</text>
<text x="244" y="85.4">GND_118</text>
<text x="244" y="88.6">GND_119</text>
<text x="42.4" y="91.9">3P3V_1</text>
<text x="85.6" y="91.9">3P3VAUX</text>
<text x="85.6" y="95">TMS</text>
<text x="133.6" y="93.4">LA31_N</text>
<text x="133.6" y="90.3">LA31_P</text>
<text x="183.2" y="93.4">LA24_N</text>
<text x="183.2" y="90.3">LA24_P</text>
<text x="236" y="91.9">GND_60</text>
<text x="236" y="95">GND_61</text>
<text x="244" y="91.9">GND_120</text>
<text x="244" y="95">GND_121</text>
<text x="85.6" y="101.4">GA1</text>
<text x="85.6" y="98.3">TRST_L</text>
<text x="133.6" y="99.9">LA33_N</text>
<text x="133.6" y="96.6">LA33_P</text>
<text x="183.2" y="99.9">LA28_N</text>
<text x="183.2" y="96.6">LA28_P</text>
<text x="236" y="98.3">GND_62</text>
<text x="236" y="101.4">GND_63</text>
<text x="244" y="98.3">GND_122</text>
<text x="244" y="101.4">GND_123</text>
<text x="85.6" y="104.6">3P3V_2</text>
<text x="85.6" y="107.9">3P3V_3</text>
<text x="133.6" y="103">VADJ_3</text>
<text x="183.2" y="106.3">LA30_N</text>
<text x="183.2" y="103">LA30_P</text>
<text x="236" y="104.6">GND_64</text>
<text x="236" y="107.9">GND_65</text>
<text x="244" y="104.6">GND_124</text>
<text x="244" y="107.9">GND_125</text>
<text x="85.6" y="111">3P3V_4</text>
<text x="183.2" y="112.6">LA32_N</text>
<text x="183.2" y="109.4">LA32_P</text>
<text x="236" y="111">GND_66</text>
<text x="244" y="111">GND_126</text>
<text x="183.2" y="115.9">VADJ_4</text>
<text x="236" y="114.3">GND_67</text>
<text x="236" y="117.4">GND_68</text>
<text x="244" y="114.3">GND_127</text>
<text x="244" y="117.4">GND_128</text>
<text x="236" y="120.6">GND_69</text>
<text x="236" y="123.9">GND_70</text>
<text x="244" y="120.6">GND_129</text>
<text x="244" y="123.9">GND_130</text>
</g>
<g font-size="1.4" fill="#f00">
<text x="112" y="26">1</text>
<text x="112" y="29.2">1</text>
<text x="116.1" y="26">DAC0_CLKn</text>
<text x="116.1" y="29.2">DAC0_CLKp</text>
<text x="110.4" y="32.3">1</text>
<text x="110.4" y="35.6">1</text>
<text x="114.5" y="32.3">dac_ch0_d13</text>
<text x="114.5" y="35.6">dac_ch0_d12</text>
<text x="62.4" y="40.3">1</text>
<text x="62.4" y="37.2">1</text>
<text x="66.5" y="40.3">dac_ch0_d6</text>
<text x="66.5" y="37.2">dac_ch0_d8</text>
<text x="110.4" y="38.8">1</text>
<text x="110.4" y="42">1</text>
<text x="114.5" y="38.8">dac_ch0_d9</text>
<text x="114.5" y="42">dac_ch0_d7</text>
<text x="160" y="42">1</text>
<text x="160" y="38.8">1</text>
<text x="164.1" y="42">dac_ch0_d14</text>
<text x="164.1" y="38.8">dac_ch0_d15</text>
<text x="17.6" y="46.8">1</text>
<text x="17.6" y="43.6">1</text>
<text x="23.3" y="46.8">dac_ch0_d2</text>
<text x="23.3" y="43.6">dac_ch0_d0</text>
<text x="62.4" y="43.6">1</text>
<text x="62.4" y="46.8">1</text>
<text x="66.5" y="46.8">dac_ch1_d9</text>
<text x="70.9" y="43.6">SEL</text>
<text x="110.4" y="45.2">1</text>
<text x="114.5" y="45.2">dac_ch0_d3</text>
<text x="160" y="45.2">1</text>
<text x="164.1" y="45.2">dac_ch0_d11</text>
<text x="17.6" y="50">1</text>
<text x="17.6" y="53.2">1</text>
<text x="23.3" y="50">dac_ch1_d10</text>
<text x="23.3" y="53.2">dac_ch1_d7</text>
<text x="62.4" y="53.2">1</text>
<text x="62.4" y="50">1</text>
<text x="66.5" y="50">dac_ch1_d4</text>
<text x="70.9" y="53.2">TEST</text>
<text x="110.4" y="51.6">1</text>
<text x="110.4" y="48.3">1</text>
<text x="114.5" y="51.6">dac_ch1_d13</text>
<text x="114.5" y="48.3">dac_ch0_d1</text>
<text x="160" y="51.6">1</text>
<text x="160" y="48.3">1</text>
<text x="164.1" y="51.6">dac_ch0_d5</text>
<text x="164.1" y="48.3">dac_ch0_d10</text>
<text x="17.6" y="56.3">1</text>
<text x="17.6" y="59.6">1</text>
<text x="23.3" y="56.3">dac_ch1_d8</text>
<text x="23.3" y="59.6">dac_ch1_d12</text>
<text x="62.4" y="56.3">2</text>
<text x="62.4" y="59.6">2</text>
<text x="66.5" y="56.3">dac_ch2_d15</text>
<text x="66.5" y="59.6">dac_ch2_d14</text>
<text x="110.4" y="54.8">1</text>
<text x="110.4" y="58">2</text>
<text x="114.5" y="54.8">dac_ch1_d3</text>
<text x="114.5" y="58">dac_ch2_d13</text>
<text x="160" y="54.8">1</text>
<text x="160" y="58">1</text>
<text x="164.1" y="54.8">dac_ch0_d4</text>
<text x="164.1" y="58">dac_ch1_d15</text>
<text x="17.6" y="62.8">2</text>
<text x="17.6" y="66">1</text>
<text x="20.7" y="62.8">DAC0_SPI_SDO</text>
<text x="20.7" y="66">DAC1_SPI_SDO</text>
<text x="62.4" y="62.8">1</text>
<text x="62.4" y="66">2</text>
<text x="66.5" y="62.8">dac_ch1_d5</text>
<text x="66.5" y="66">dac_ch2_d12</text>
<text x="110.4" y="61.2">1</text>
<text x="110.4" y="64.3">2</text>
<text x="114.5" y="61.2">dac_ch1_d2</text>
<text x="114.5" y="64.3">dac_ch2_d11</text>
<text x="160" y="61.2">1</text>
<text x="160" y="64.3">1</text>
<text x="164.1" y="61.2">dac_ch1_d14</text>
<text x="164.1" y="64.3">dac_ch1_d11</text>
<text x="17.6" y="69.2">2</text>
<text x="23.3" y="69.2">dac_ch2_d1</text>
<text x="62.4" y="69.2">2</text>
<text x="66.5" y="69.2">dac_ch2_d7</text>
<text x="110.4" y="67.6">2</text>
<text x="110.4" y="70.8">2</text>
<text x="114.5" y="67.6">dac_ch2_d10</text>
<text x="114.5" y="70.8">dac_ch2_d5</text>
<text x="160" y="70.8">1</text>
<text x="160" y="67.6">1</text>
<text x="164.1" y="70.8">dac_ch1_d1</text>
<text x="164.1" y="67.6">dac_ch1_d6</text>
<text x="17.6" y="72.3">2</text>
<text x="23.3" y="72.3">dac_ch2_d0</text>
<text x="62.4" y="72.3">2</text>
<text x="64" y="75.6">2</text>
<text x="66.5" y="72.3">dac_ch2_d6</text>
<text x="68.1" y="75.6">DAC1_CLKp</text>
<text x="110.4" y="77.2">2</text>
<text x="110.4" y="74">2</text>
<text x="114.5" y="77.2">dac_ch3_d15</text>
<text x="114.5" y="74">dac_ch2_d4</text>
<text x="160" y="74">1</text>
<text x="160" y="77.2">2</text>
<text x="164.1" y="74">dac_ch1_d0</text>
<text x="164.1" y="77.2">dac_ch2_d9</text>
<text x="64" y="78.8">2</text>
<text x="68.1" y="78.8">DAC1_CLKn</text>
<text x="110.4" y="83.6">2</text>
<text x="110.4" y="80.3">2</text>
<text x="114.5" y="83.6">dac_ch3_d11</text>
<text x="114.5" y="80.3">dac_ch3_d14</text>
<text x="160" y="80.3">2</text>
<text x="160" y="83.6">2</text>
<text x="164.1" y="80.3">dac_ch2_d8</text>
<text x="164.1" y="83.6">dac_ch2_d3</text>
<text x="110.4" y="90">2</text>
<text x="110.4" y="86.8">2</text>
<text x="114.5" y="90">dac_ch3_d7</text>
<text x="114.5" y="86.8">dac_ch3_d10</text>
<text x="160" y="90">2</text>
<text x="160" y="86.8">2</text>
<text x="164.1" y="90">dac_ch3_d13</text>
<text x="164.1" y="86.8">dac_ch2_d2</text>
<text x="110.4" y="93.2">2</text>
<text x="114.5" y="93.2">dac_ch3_d5</text>
<text x="160" y="93.2">2</text>
<text x="164.1" y="93.2">dac_ch3_d12</text>
<text x="110.4" y="96.4">2</text>
<text x="110.4" y="99.6">2</text>
<text x="114.5" y="96.4">dac_ch3_d3</text>
<text x="114.5" y="99.6">dac_ch3_d2</text>
<text x="160" y="96.4">2</text>
<text x="160" y="99.6">2</text>
<text x="164.1" y="96.4">dac_ch3_d9</text>
<text x="164.1" y="99.6">dac_ch3_d8</text>
<text x="160" y="106">2</text>
<text x="160" y="102.8">2</text>
<text x="164.1" y="106">dac_ch3_d4</text>
<text x="164.1" y="102.8">dac_ch3_d6</text>
<text x="160" y="109.2">2</text>
<text x="160" y="112.4">2</text>
<text x="164.1" y="109.2">dac_ch3_d1</text>
<text x="164.1" y="112.4">dac_ch3_d0</text>
</g>
<g font-size="1.4" fill="#000080">
<text x="235.2" y="24.5">J5D</text>
<text x="56" y="99.6">J5A</text>
<text x="56" y="97.7">ASP_134603_01</text>
<text x="150.4" y="107.2">J5C</text>
<text x="150.4" y="109.2">ASP_134603_01</text>
<text x="104" y="115.2">J5B</text>
<text x="104" y="117.2">ASP_134603_01</text>
<text x="198.4" y="123.2">J5E</text>
<text x="198.4" y="125.2">ASP_134603_01</text>
<text x="235.2" y="127.1">ASP_134603_01</text>
</g>
<g font-size="1.1">
<text x="34.1" y="7.5">5</text>
<text x="86.3" y="7.5">4</text>
<text x="138.6" y="7.5">3</text>
<text x="190.8" y="7.5">2</text>
<text x="243.1" y="7.5">1</text>
<text x="6.8" y="31.9">D</text>
<text x="269.7" y="31.9">D</text>
<text x="6.8" y="77.8">C</text>
<text x="269.7" y="77.8">C</text>
<text x="6.8" y="123.8">B</text>
<text x="269.7" y="123.8">B</text>
<text x="6.8" y="169.8">A</text>
<text x="269.7" y="169.8">A</text>
<text x="34.1" y="193">5</text>
<text x="86.3" y="193">4</text>
<text x="138.6" y="193">3</text>
<text x="190.8" y="193">2</text>
<text x="243.1" y="193">1</text>
</g>
</svg>
